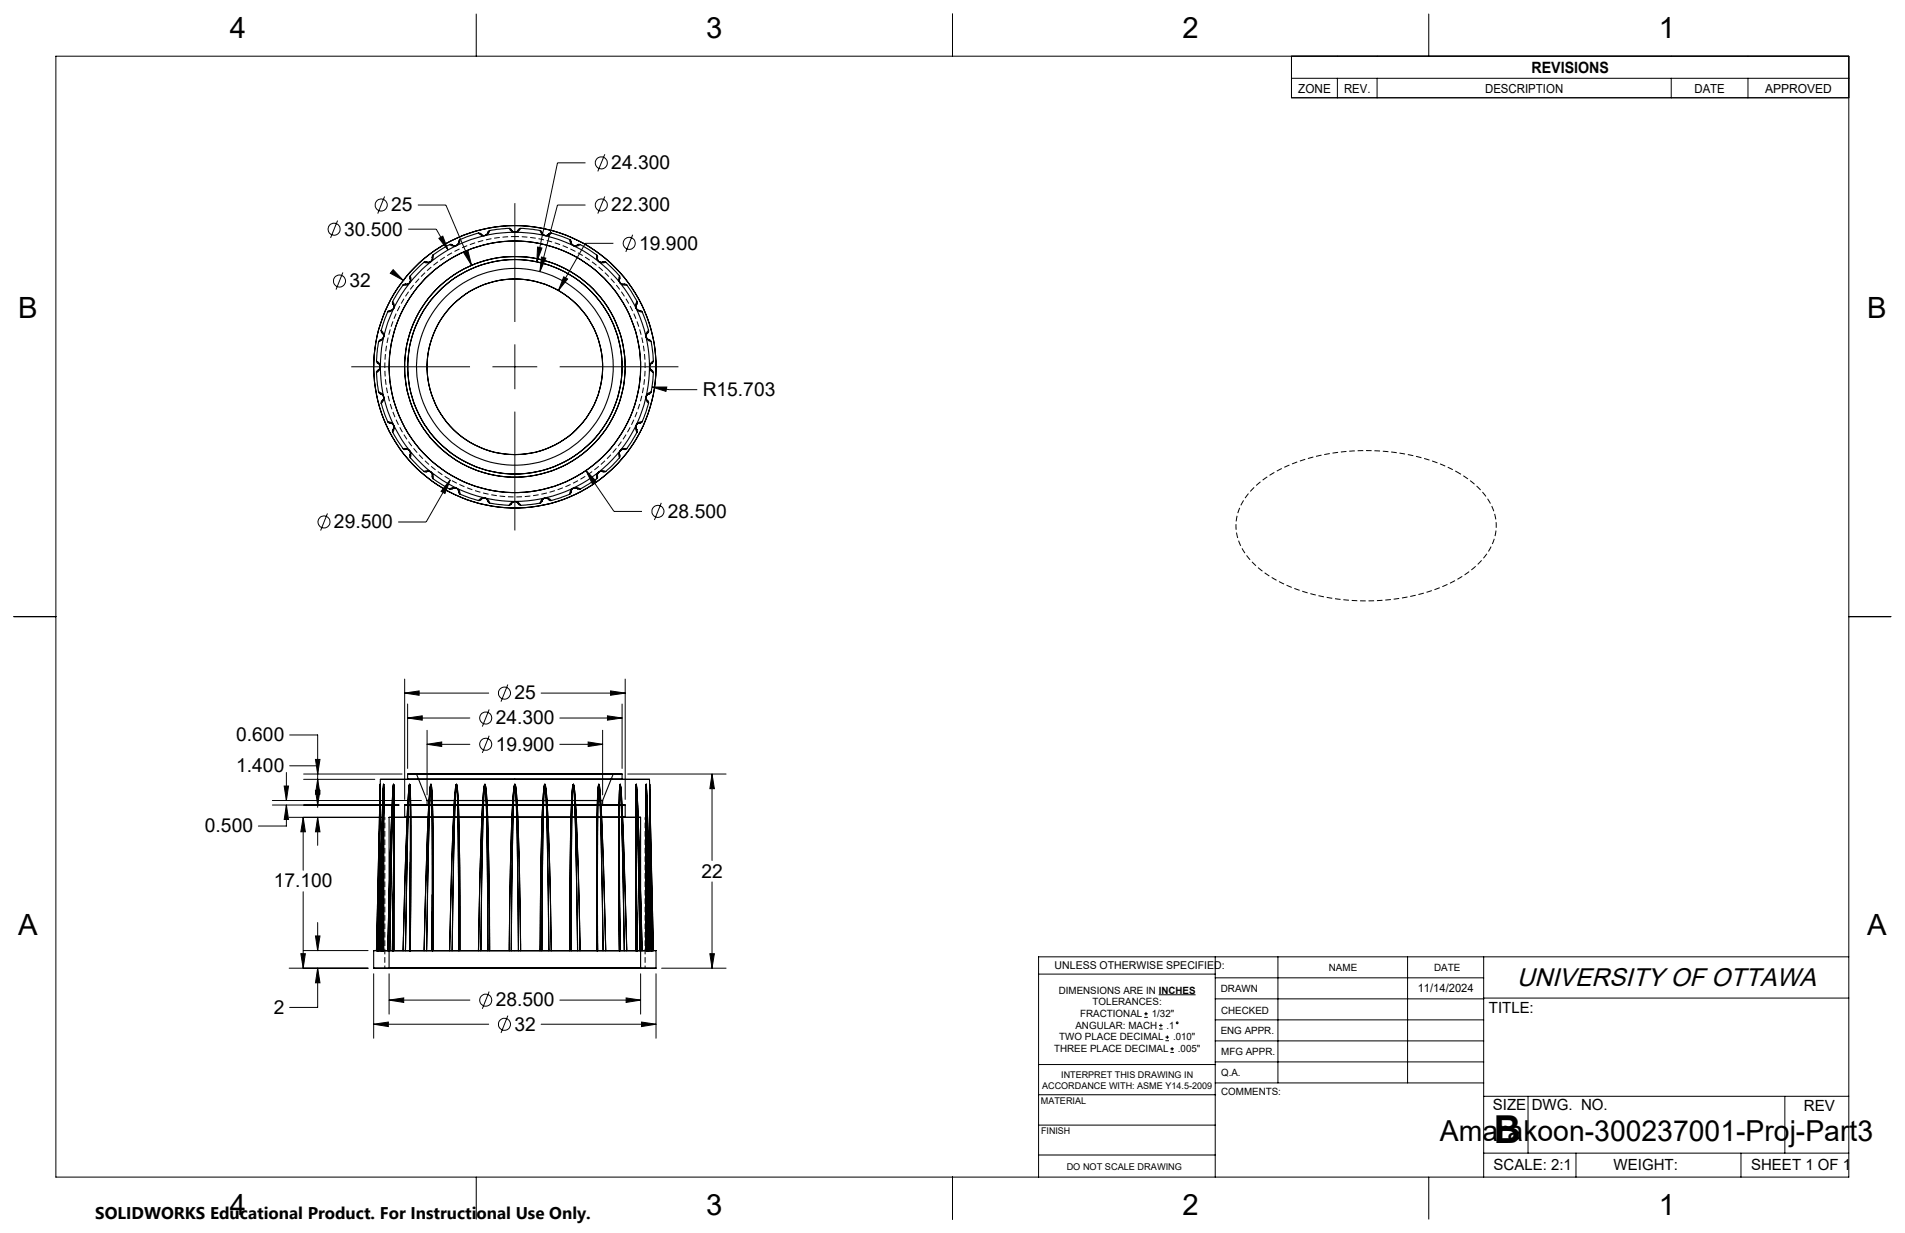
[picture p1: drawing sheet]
<svg xmlns="http://www.w3.org/2000/svg" width="432mm" height="279mm" viewBox="0 0 432 279" stroke-linecap="round" stroke-linejoin="round" font-family="sans-serif">
<g fill="none" stroke="#000" stroke-width=".25">
<path d="M96.1 59.4l-3.1 3.1M96.7 59.3l-.6 .1M98 58.3v.4l-.4 .6-.4 .1-.5-.1M98 58.3a.87 .87 0 0 1-.3 1 .87 .87 0 0 1-1 0M98.1 57.8v.9l-.5 .6a1.52 1.52 0 0 1-1.5 .1M98.1 57.8l-.1 .5M101.9 55.4l-3.8 2.4M101.9 55.4l.6 .1M104 54.8l-.1 .4-.4 .4-.5 .1-.5-.2M104 54.8a.89 .89 0 0 1-.5 .8 .89 .89 0 0 1-1-.1M104.2 54.3l-.2 .9-.6 .5a1.43 1.43 0 0 1-1.5-.3M104.2 54.3l-.2 .5"/>
<path d="M108.4 52.8l-4.2 1.5M108.4 52.8l.6 .2M110.6 52.6l-.2 .5-.5 .3-.5-.1-.4-.3M110.6 52.6a.88 .88 0 0 1-.7 .8 .88 .88 0 0 1-.9-.4M111 52.2l-.5 .9-.6 .3a1.4 1.4 0 0 1-1.5-.6M111 52.2l-.4 .4M115.4 51.8a1.43 1.43 0 0 0 1.4 .8l.7-.2 .5-.6M115.4 51.8l-4.4 .4M115.4 51.8l.5 .2M115.9 52l.4 .5a.78 .78 0 0 0 1.1-.3l.1-.2M115.9 52a.87 .87 0 0 0 .8 .6 .87 .87 0 0 0 .8-.6M118 51.8l-.5 .2"/>
<path d="M118 51.8l4.4 .4M122.4 52.2a1.42 1.42 0 0 0 1.2 1.2l.8-.1 .6-.5M122.4 52.2l.4 .4M122.8 52.6l.3 .5 .4 .3 .6-.1 .3-.3M122.8 52.6a.88 .88 0 0 0 .7 .8 .88 .88 0 0 0 .9-.4M125 52.8l-.6 .2M125 52.8l4.2 1.5M129.2 54.3a1.44 1.44 0 0 0 .8 1.4h.2a1.17 1.17 0 0 0 1.3-.3M129.2 54.3l.3 .5M129.5 54.8a.71 .71 0 0 0 .5 .8l.5 .1 .4-.2M129.5 54.8a.87 .87 0 0 0 .5 .8 .87 .87 0 0 0 .9-.1M131.5 55.4l-.6 .1"/>
<path d="M131.5 55.4l3.8 2.4M135.3 57.8a1.36 1.36 0 0 0 .4 1.5l.7 .2 .9-.1M135.3 57.8l.1 .5M135.4 58.3a.79 .79 0 0 0 .4 1l.3 .1 .6-.1M135.4 58.3a.88 .88 0 0 0 .3 .9 .88 .88 0 0 0 1 .1M136.7 59.3l.6 .1M137.3 59.4l3.1 3.1M85.8 77.4l-.5 4.4M86.2 77l-.4 .4M86.4 74.9l.5 .6v.9a1.27 1.27 0 0 1-1.1 1M86.4 74.9l.2 .5M86.6 75.4l.3 .3 .1 .6-.3 .5-.5 .2"/>
<path d="M86.6 75.4a.88 .88 0 0 1 .4 1 .88 .88 0 0 1-.8 .6M87.9 70.7l-1.5 4.2M88.4 70.4l-.5 .3M89 68.3l.4 .9-.2 .7a1.28 1.28 0 0 1-1.3 .8M89 68.3l.1 .6M89.1 68.9l.2 .5v.4l-.4 .4-.5 .2M89.1 68.9a.89 .89 0 0 1 .1 1 .89 .89 0 0 1-.8 .5M91.4 64.6l-2.4 3.7M91.9 64.4l-.5 .2M92.9 63.1l.1 .6-.1 .4-.5 .3h-.5M92.9 63.1a.87 .87 0 0 1-.1 1 .87 .87 0 0 1-.9 .3M93 62.5v.1a1.2 1.2 0 0 1 0 1.2l-.2 .4a1.35 1.35 0 0 1-1.4 .4"/>
<path d="M93 62.5l-.1 .6M140.4 62.5a1.64 1.64 0 0 0 .3 1.7l.4 .3 1 .1M140.4 62.5l.1 .6M140.5 63.1l-.1 .5 .1 .5 .5 .3h.5M140.5 63.1a.89 .89 0 0 0 .1 1 .89 .89 0 0 0 .9 .3M141.5 64.4l.6 .2M142.1 64.6l2.3 3.7M144.4 68.9l-.3 .6 .1 .4 .4 .4 .5 .1M144.4 68.9a.89 .89 0 0 0-.2 1 .89 .89 0 0 0 .9 .5M144.4 68.3a1.54 1.54 0 0 0-.2 1.6l.4 .5 1 .3M144.4 68.3v.6M145.1 70.4l.5 .3"/>
<path d="M145.6 70.7l1.4 4.2M146.8 75.4a.79 .79 0 0 0-.3 .9l.3 .6 .4 .1M146.8 75.4a.88 .88 0 0 0-.3 .9 .88 .88 0 0 0 .7 .7M147 74.9a1.53 1.53 0 0 0-.5 1.5l.5 .8 .6 .2M147 74.9l-.2 .5M147.2 77l.4 .4M147.6 77.4l.5 4.4M85.3 81.8l.5 .4a1.35 1.35 0 0 1 .2 1.7l-.7 .5M85.3 84.4l.5 4.4M85.3 81.8l.4 .5M85.7 82.3l.5 .7-.1 .5-.4 .4M85.7 83.9l-.4 .5"/>
<path d="M85.7 82.3a.89 .89 0 0 1 .5 .8 .89 .89 0 0 1-.5 .8M85.8 88.8l.8 .5 .4 .7a1.34 1.34 0 0 1-.6 1.4M85.8 88.8l.4 .5M86.2 89.3l.5 .2 .3 .4-.1 .5-.3 .4M86.2 89.3a.88 .88 0 0 1 .8 .6 .88 .88 0 0 1-.4 .9M86.4 91.4l1.5 4.2M86.6 90.8l-.2 .6M87.9 95.6l.7 .1 .7 .7a1.37 1.37 0 0 1-.3 1.5M87.9 95.6l.5 .3M88.4 95.9l.5 .1 .3 .3 .1 .5-.2 .5M88.4 95.9a.87 .87 0 0 1 .8 .5 .87 .87 0 0 1-.1 .9M89 97.9l2.4 3.8"/>
<path d="M89.1 97.3l-.1 .6M144.4 97.3v.6M144.4 97.9l-2.3 3.8M145.1 95.9a.87 .87 0 0 0-.9 .5 .87 .87 0 0 0 .2 .9M145.1 95.9l-.6 .1-.3 .4-.1 .4 .3 .5M145.6 95.6l-.5 .3M145.6 95.6a1.28 1.28 0 0 0-1.4 .8l-.1 .8 .3 .7M146.8 90.8l.2 .6M147 91.4l-1.4 4.2M147.2 89.3a.88 .88 0 0 0-.7 .6 .88 .88 0 0 0 .3 .9M147.2 89.3a.75 .75 0 0 0-.7 .6v.6l.3 .3M147.6 88.8l-.4 .5"/>
<path d="M147.6 88.8a1.42 1.42 0 0 0-1.1 1.2v.6l.5 .8M147.8 82.3a.89 .89 0 0 0-.6 .8 .89 .89 0 0 0 .6 .8M147.8 83.9l.3 .5M147.8 82.3l-.4 .4-.2 .3 .2 .6 .4 .3M148.1 84.4l-.5 4.4M148.1 81.8a1.27 1.27 0 0 0-.9 1.4l.4 .9 .5 .3M148.1 81.8l-.3 .5M91.4 101.7h.7l.8 .5a1.46 1.46 0 0 1 .1 1.5M91.4 101.7l.5 .1M91.9 101.8a.9 .9 0 0 1 1.1 .8l-.1 .5M91.9 101.8a.88 .88 0 0 1 .9 .3 .88 .88 0 0 1 .1 1M92.9 103.1l.1 .6"/>
<path d="M93 103.7l3.1 3.2M96.1 106.9l.8-.2 .9 .3a1.38 1.38 0 0 1 .3 1.5M96.1 106.9h.6M96.7 106.9l.2-.1a.92 .92 0 0 1 1.1 .6v.5M96.7 106.9a.89 .89 0 0 1 1 .1 .89 .89 0 0 1 .3 .9M98 107.9l.1 .6M98.1 108.5l3.8 2.3M101.9 110.8l.7-.3 .9 .2a1.34 1.34 0 0 1 .7 1.3M102.5 110.8l.2-.2a.93 .93 0 0 1 1.1 .3l.2 .6M102.5 110.8a.89 .89 0 0 1 1-.2 .89 .89 0 0 1 .5 .9M102.5 110.8h-.6M104 111.5l.2 .5"/>
<path d="M104.2 112l4.2 1.4M108.4 113.4l.8-.5h.8a1.33 1.33 0 0 1 1 1.1M109 113.2l.5-.3h.4a.81 .81 0 0 1 .7 .7M109 113.2a.88 .88 0 0 1 .9-.3 .88 .88 0 0 1 .7 .7M109 113.2l-.6 .2M110.6 113.6l.4 .4M111 114l4.4 .5M115.4 114.5l.6-.7 .7-.1a1.31 1.31 0 0 1 1.3 .8M115.9 114.2a.95 .95 0 0 1 1.3-.4l.3 .4M115.9 114.2a.89 .89 0 0 1 .8-.5 .89 .89 0 0 1 .8 .5M115.9 114.2l-.5 .3M117.5 114.2l.5 .3"/>
<path d="M122.4 114l-4.4 .5M122.8 113.6l-.4 .4M124.4 113.2a.88 .88 0 0 0-1-.3l-.4 .2-.2 .5M124.4 113.2l.6 .2M124.4 113.2a.88 .88 0 0 0-.9-.3 .88 .88 0 0 0-.7 .7M125 113.4a1.53 1.53 0 0 0-1.6-.5l-.2 .1a1.32 1.32 0 0 0-.8 1M129.2 112l-4.2 1.4M129.5 111.5l-.3 .5M130.9 110.8l-.6-.3-.3 .1-.4 .3-.1 .6M130.9 110.8h.6M130.9 110.8a.87 .87 0 0 0-.9-.2 .87 .87 0 0 0-.5 .9M131.5 110.8a1.31 1.31 0 0 0-1.6-.2l-.6 .6-.1 .8"/>
<path d="M135.3 108.5l-3.8 2.3M135.4 107.9l-.1 .6M136.7 106.9l-.5-.1-.5 .2-.3 .4v.5M136.7 106.9a.9 .9 0 0 0-1 .1 .9 .9 0 0 0-.3 .9M137.3 106.9a1.44 1.44 0 0 0-1.6 .1l-.4 .7v.8M137.3 106.9h-.6M140.4 103.7l-3.1 3.2M140.5 103.1l-.1 .6M141.5 101.8l-.5 .1-.5 .3-.1 .5 .1 .4M141.5 101.8a.9 .9 0 0 0-.9 .4 .9 .9 0 0 0-.1 .9M142.1 101.7a1.5 1.5 0 0 0-1.6 .5l-.2 .7 .1 .8M142.1 101.7l-.6 .1"/>
<path d="M86.2 177.7l-.5 37.7zM86.2 177.7l-.9 37.7zM86.2 177.8v37.6M86.2 176.6h61zM86.2 176.6v1.1M87 179.3v36.1M89.2 178v.1M92.4 175.4v1.2M92.4 176.6h48.6zM92.4 175.4h48.6zM94.4 175.4h44.6zM94.4 175.4l2.4 6v1"/>
<path d="M139 175.4l-2.4 6v1M141 175.4v1.2M144.2 178v.1M146.4 179.3v36.1M147.2 176.6v1.1M147.2 177.7l.6 37.7zM147.2 177.7l.9 37.7zM147.2 177.8v37.6M87 180.9l-.6 34.5M87 181.8l-.6 33.6M88.2 185.2h57zM88.2 185.2v34.2"/>
<path d="M89.3 187.8l-.4 27.6 .4-27.5M89.3 185v30.4M91.7 182.4h50zM91.7 185.2h50zM91.7 182.4v2.8M93 195.3l-.1 20.1 .1-20M93 192.8v22.6M96.8 181.4h39.8zM96.8 182.4h39.8zM140.4 192.8v22.6M140.4 195.4l.1 20-.1-20M141.7 182.4v2.8"/>
<path d="M144.1 185v30.4M144.1 188l.4 27.4M144.1 187.9l.4 27.5M145.2 185.2v34.2M146.4 180.8l.6 34.6-.5-33.6M84.7 219.4h64zM84.7 215.4h64zM84.7 215.4v4M85.3 215.4h.5M85.3 215.4h.4M85.7 215.4h.5zM85.8 215.4l1.2-37.7-.6 37.7"/>
<path d="M85.8 215.4h.4M86.2 215.4l.8-37.7-.4 37.7M86.2 215.4h.8h-.4M86.4 215.4h1.5M86.4 215.4h.2M87.9 215.4a789.7 789.7 0 0 1 1.3-37.6l.2 7.5-.4 30.1M87.9 215.4l.7-26.4 .6-11.3 .2 5.9-.4 31.8M87.9 215.4h.5M88.2 219.4h57zM88.4 215.4l.5-28.2 .3-9.5-.1 37.7M88.4 215.4l.4-26.4 .4-11.3-.1 37.7M88.4 215.4h.9h-.2"/>
<path d="M89 215.4h2.4M89 215.4h.1M91.4 215.4a625.7 625.7 0 0 1 1.4-37.6l.1-.1 .1 1 .1 6.6-.1 30.1M91.4 215.4l.9-30.1 .3-5.3 .3-2.3 .1 .6a749.3 749.3 0 0 1 0 37.1M91.4 215.4h.5M91.9 215.4l.5-28.2 .5-9.5 .1 7.6-.1 30.1M91.9 215.4l.5-26.4 .5-11.3 .1 6-.1 31.7M91.9 215.4h1M92.9 215.4h.1M93 215.4h3.1M96.1 215.4l.8-28.2 .4-7.1 .3-2.4 .3 2.3a759.5 759.5 0 0 1 .2 35.4M96.1 215.4a673.2 673.2 0 0 1 1.3-35.4l.2-2.3 .2 .6a522 522 0 0 1 .3 37.1"/>
<path d="M96.1 215.4h.6M96.7 215.4l.5-28.2 .5-9.5 .3 11.3v26.4M96.7 215.4l.6-30.1 .4-7.6 .1 2.4a891.8 891.8 0 0 1 .2 35.3M96.7 215.4h1.3M98 215.4h.1M98 207.2v8.2M98 206.6v8.8M98 202.7v12.7M98.1 215.4h3.8M101.9 215.4l.8-28.2 .4-7.1 .3-2.4 .4 2.3a725.7 725.7 0 0 1 .4 35.4M101.9 215.4a640.7 640.7 0 0 1 1.2-35.4l.4-2.3 .2 1.5 .3 4.4 .2 13v18.8M101.9 215.4h.6"/>
<path d="M102.5 215.4l.2-14.1a376.3 376.3 0 0 1 .7-23l.1-.6 .1 2.3a911.9 911.9 0 0 1 .4 35.4M102.5 215.4l.4-26.4 .3-9 .3-2.3 .2 2.4 .1 7.1 .2 28.2M102.5 215.4h1.5M104 215.4h.2M104 214.4v1M104.2 215.4h4.2M108.4 215.4l.7-28.2 .4-7.1 .4-2.4 .4 2.3a694.8 694.8 0 0 1 .7 35.4M108.4 215.4a669.8 669.8 0 0 1 1.1-35.4l.4-2.3 .4 2.4 .3 7.1 .4 28.2M108.4 215.4h.6M109 215.4a758 758 0 0 1 .8-37.1l.1-.6 .2 2.3a917 917 0 0 1 .5 35.4M109 215.4l.5-30.1 .2-6.1 .2-1.5 .1 .6a359.5 359.5 0 0 1 .5 23l.1 14.1M109 215.4h1.6"/>
<path d="M110.6 215.4h.4M111 215.4h4.4M115.4 215.4l.1-9.4a389.9 389.9 0 0 1 .9-26.8l.3-1.5 .4 2.3a634.7 634.7 0 0 1 .9 35.4M115.4 215.4a534.8 534.8 0 0 1 .9-35.4l.4-2.3 .2 .6a473.7 473.7 0 0 1 1.1 37.1M115.4 215.4h.5M115.9 215.4l.4-31.7a19.6 19.6 0 0 1 .4-5.9l.2 2.2a862.2 862.2 0 0 1 .6 35.4M115.9 215.4a922.1 922.1 0 0 1 .6-35.4l.2-2.3 .2 2.4a755.5 755.5 0 0 1 .6 35.3M115.9 215.4h1.6M117.5 215.4h.5M118 215.4h4.4M122.4 215.4l.1-9.4a375.9 375.9 0 0 1 .7-26.8l.3-1.5 .4 2.3a559.6 559.6 0 0 1 1.1 35.4M122.4 215.4a603 603 0 0 1 .8-35.4l.3-2.3 .4 2.4 .4 7.1 .7 28.2"/>
<path d="M122.4 215.4h.4M122.8 215.4l.1-14.1a359.6 359.6 0 0 1 .5-23l.1-.6 .2 2.3a866.8 866.8 0 0 1 .7 35.4M122.8 215.4a916.9 916.9 0 0 1 .5-35.4l.2-2.2a20.5 20.5 0 0 1 .4 5.9l.5 31.7M122.8 215.4h1.6M124.4 215.4h.6M125 215.4h4.2M129.2 215.4v-9.4a475.7 475.7 0 0 1 .5-26.8l.3-1.5 .3 2.3a745 745 0 0 1 1.2 35.4M129.2 215.4h.3M129.2 215.4a626.1 626.1 0 0 1 .4-35.4l.3-2.3 .2 .6a521.3 521.3 0 0 1 1.4 37.1M129.5 215.4a666.3 666.3 0 0 1 .4-37.1l.1-.6 .2 3.4 .3 7.9 .4 26.4M129.5 215.4l.1-30.1 .4-7.6 .4 9.5 .5 28.2M129.5 215.4h1.4"/>
<path d="M129.5 214.4v1M130.9 215.4h.6M131.5 215.4h3.8M135.3 215.4v-28.2l.2-7.1 .2-2.4 .4 2.3a839.3 839.3 0 0 1 1.2 35.4M135.3 215.4h.1M135.3 215.4a759.5 759.5 0 0 1 .2-35.4l.2-2.3 .4 2.4 .4 7.1 .8 28.2M135.4 206.7l.1 8.7-.1-8M135.4 202.7v12.7M135.4 215.4l.1-28.2 .2-9.5 .5 11.3 .5 26.4M135.4 215.4v-26.4l.1-7.9 .2-3.4 .5 9.5 .5 28.2M135.4 215.4h1.3M136.7 215.4h.6"/>
<path d="M137.3 215.4h3.1M140.4 215.4a576.9 576.9 0 0 1 .1-37.6l.1-.1 .1 .7 .1 1.6a839.3 839.3 0 0 1 1.3 35.4M140.4 215.4h.1M140.4 215.4l-.1-26.4v-7.9l.3-3.4 .1 .6a636.2 636.2 0 0 1 1.4 37.1M140.5 215.4l-.1-28.2 .2-9.5 .3 7.6 .6 30.1M140.5 215.4l-.1-26.4 .2-11.3 .4 9.5 .5 28.2M140.5 215.4h1M141.5 215.4h.6M142.1 215.4h2.3M144.4 215.4l-.3-31.7 .1-6 .5 16.9 .4 20.8M144.4 215.4l-.3-30.1 .1-7.6 .3 6 .6 31.7M144.4 215.4h-.3h1"/>
<path d="M144.4 215.4h.1M144.4 215.4a789.6 789.6 0 0 1-.2-37.6l.4 5 1 32.6M144.4 215.4l-.3-26.4 .1-11.3 .4 5.9 1 31.8M145.1 215.4h.5M145.6 215.4h1.4M146.8 215.4l-.3-37.7 .7 37.7M146.8 215.4h-.4h.8M146.8 215.4h.2M147 215.4l-.5-37.7 1.1 37.7M147.2 215.4h.4M147.2 215.4h.6zM147.6 215.4h.5"/>
<path d="M147.8 215.4h.3M148.7 215.4v4"/>
<circle cx="116.7" cy="83.1" r="28.5"/>
<circle cx="116.7" cy="83.1" r="24.3"/>
<circle cx="116.7" cy="83.1" r="19.9"/>
<circle cx="116.7" cy="83.1" r="25"/>
<circle cx="116.7" cy="83.1" r="32"/>
<circle cx="116.7" cy="83.1" r="30.5"/>
<circle cx="116.7" cy="83.1" r="22.3"/>
</g>
<g fill="none" stroke="#000" stroke-width=".23">
<path d="M12.7 12.7h406.4v254h-406.4zM107.9 3.2v9.5M215.9 3.2v9.5M292.7 12.7v9.5h126.4M292.7 17.7h126.4M303.1 17.7v4.5M312.1 17.7v4.5M323.8 3.2v9.5M378.8 17.7v4.5M396.2 17.7v4.5M132.7 36.9h-6.3l-4.7 22.4M137.1 35l-1.6 3.8"/>
<path d="M76.5 50l-1.6 3.9M87.2 44.5l-1.6 3.9M92.5 51.9h6.4l2.7 4.8M94.7 46.5h6.4l5.8 13.6M99.5 54l.9-.5 1.2 3.2zM105.1 57.3l1-.4 .8 3.2zM116.7 46v27M121.8 56l1 .2-1.1 3.1zM122.7 58.2l1 .3-1.3 3.1zM132.7 46.5h-6.3l-4 15.1M137.1 44.5l-1.6 3.9M139 55.1h-6.3l-6.1 10.7"/>
<path d="M143.4 53.2l-1.5 3.9M77.7 61.7l-1.5 3.9M89.1 61.1l2.3 2.4-2.9-1.6zM91.4 63.5l.2 .2M116.7 78v10.2M127.8 62.7l.9 .5-2.1 2.6zM79.6 83.1h26.9M111.6 83.1h10.2M116.7 93.3v26.9M126.9 83.1h26.9M147.8 87.7h3.3l-.1 1zM147.8 87.7l3.9 .6h6.3"/>
<path d="M74.2 116.3l-1.5 3.9M102.1 108.7l-1.2 3.1-.9-.5zM102.1 108.7l-5.5 9.6h-6.4M132.8 106.6l2.3 2.4-.8 .6zM132.8 106.6l6.4 9.3h6.3M149.9 113.9l-1.6 3.9M3.1 139.7h9.6M419.1 139.7h9.5M91.7 157.1l3.3-.5v1zM91.7 153.9v27.3M91.7 157.1h19.1M92.4 159.5v14.6"/>
<path d="M115.1 155.1l-1.5 3.9M122.7 157.1h19M138.4 156.6l3.3 .5-3.3 .5zM141 159.5v14.6M141.7 153.9v27.3M64.4 178.1h1l-.5 3.3zM64.9 175v6.4M65.7 166.5h6.3v16.5M65.7 173.5h6.3M68.8 175.4h22.3M68.8 176.6h16.1M71.5 172.1h1l-.5 3.3z"/>
<path d="M71.5 179.1h1l-.5 3.3zM72 176.6l.5 3.3h-1zM92.4 162.7l3.3-.5v1zM92.4 162.7h14.1M96.8 168.7l3.3-.6v1.1zM96.8 165.5v14.6M96.8 168.7h9.7M110.9 160.8l-1.6 3.8M110.9 166.7l-1.6 3.9M126.9 162.7h14.1M126.9 168.7h9.7M133.3 168.1l3.3 .6-3.3 .5z"/>
<path d="M136.6 165.5v14.6M137.7 162.2l3.3 .5-3.3 .5zM142.3 175.4h22.3M161.4 175.4l.5 3.3h-1zM161.4 175.4v19.6M61.7 182.4h28.8M61.7 181.4h33.8M64.9 182.4l.5 3.3h-1zM64.9 182.4v4.8h-6.3M65.5 185.2h21.4M68.7 185.2l.5 3.3h-1zM68.7 185.2v12"/>
<path d="M72 185.2l.5 3.3h-1zM72 185.2v6.4M161.4 199.8v19.6M65.5 219.4h17.9M68.2 216.1h1l-.5 3.3zM68.7 202.1v17.3M68.8 215.4h14.6M71.5 212.1h1l-.5 3.3zM72 219.4l.5 3.3h-1zM72 209.1v6.3M72 219.4v8.9h-6.3M150 219.4h14.6"/>
<path d="M160.9 216.1h1l-.5 3.3zM275.4 216.8v49.9M289.7 216.8v28.6M319.1 216.8v28.6M336.3 216.8v49.9M419.1 216.8h-183.7v49.9M84.7 232.1l3.3-.5v1zM84.7 220.7v14.6M84.7 232.1h26.1M88.2 226.6l3.3-.5v1.1zM88.2 220.7v9.1M88.2 226.6h18.3"/>
<path d="M110.9 224.7l-1.6 3.9M115.1 230.2l-1.5 3.9M122.7 232.1h26M126.9 226.6h18.3M141.9 226.1l3.3 .5-3.3 .6zM145.2 220.7v9.1M145.4 231.6l3.3 .5-3.3 .5zM148.7 220.7v14.6M235.4 220.7h40M259.4 230.5h.8M259.4 229.7h.8M259.8 229.3v.8"/>
<path d="M262.6 225.4h8.4M262.7 233.2h.8M262.7 232.4h.8M263.1 232v.8M264.2 235.8h.8M264.2 235h.8M264.6 234.6v.8M265.3 238.5h.8M265.3 237.7h.8M265.7 237.3v.8M275.4 235.9h60.9M275.4 231.1h60.9"/>
<path d="M275.4 226.3h60.9M275.4 221.6h60.9M336.3 226.2h82.8M235.4 255h40M235.4 248.1h40.2M235.4 241.2h40.2M275.4 245.4h60.9M275.4 240.6h60.9M336.3 248.4h82.8M346.4 248.4v12.9M404.6 248.4v12.9M107.9 266.7v9.6"/>
<path d="M215.9 266.7v9.6M235.4 261.7h40M323.8 266.7v9.6M336.3 261.3h82.8M357.2 261.3v5.4M394.6 261.3v5.4"/>
<circle cx="136.3" cy="36.9" r="1.36"/>
<circle cx="75.7" cy="51.9" r="1.36"/>
<circle cx="86.4" cy="46.4" r="1.36"/>
<circle cx="136.3" cy="46.4" r="1.36"/>
<circle cx="142.6" cy="55.2" r="1.36"/>
<circle cx="77" cy="63.7" r="1.36"/>
<circle cx="73.4" cy="118.3" r="1.36"/>
<circle cx="149.1" cy="115.9" r="1.36"/>
<circle cx="114.3" cy="157.1" r="1.36"/>
<circle cx="110.1" cy="162.7" r="1.36"/>
<circle cx="110.1" cy="168.6" r="1.36"/>
<circle cx="110.1" cy="226.6" r="1.36"/>
<circle cx="114.3" cy="232.1" r="1.36"/>
<circle cx="266.9" cy="231.8" r=".2"/>
</g>
<path d="M116.7 53.6a29.5 29.5 0 0 0-25.8 43.8 29.5 29.5 0 0 0 50.8 1.3 29.5 29.5 0 0 0-23.4-45.1h-1.6" fill="none" stroke="#000" stroke-width=".23" stroke-dasharray="1.3 .6" stroke-dashoffset=".4" stroke-linecap="butt"/>
<path d="M330.5 107.1a45.7 45.7 0 0 0-29.2-4.3 31.6 31.6 0 0 0-17.6 8.2 11 11 0 0 0 0 16.3 31.6 31.6 0 0 0 17.6 8.2 46.2 46.2 0 0 0 28.7-4 16.6 16.6 0 0 0 8.9-10.1 11.6 11.6 0 0 0-4.1-11.2l-2.2-1.8-2.1-1.3" fill="none" stroke="#000" stroke-width=".23" stroke-dasharray="1.3 .6" stroke-dashoffset=".5" stroke-linecap="butt"/>
<path d="M87.2 219.4v-34.2M146.2 219.4v-34.2" fill="none" stroke="#000" stroke-width=".23" stroke-dasharray="1.3 .6" stroke-dashoffset=".7" stroke-linecap="butt"/>
<g fill="#000">
<path d="M127.8 62.7l-1.2 3.1 2.1-2.6zM122.7 58.2l-.3 3.4 1.3-3.1zM121.8 56l-.1 3.3 1.1-3.1zM147.8 87.7l3.2 1 .1-1zM105.1 57.3l1.8 2.8-.8-3.2zM132.8 106.6l1.5 3 .8-.6zM99.5 54l2.1 2.7-1.2-3.2zM102.1 108.7l-2.1 2.6 .9 .5zM89.1 61.1l-.6 .8 2.9 1.6z"/>
<path d="M145.4 231.6l3.3 .5-3.3 .5zM84.7 232.1l3.3-.5v1zM137.7 162.2l3.3 .5-3.3 .5zM92.4 162.7l3.3-.5v1zM71.5 172.1h1l-.5 3.3zM72 176.6l.5 3.3h-1zM71.5 212.1h1l-.5 3.3zM72 219.4l.5 3.3h-1zM161.4 175.4l.5 3.3h-1zM160.9 216.1h1l-.5 3.3zM133.3 168.1l3.3 .6-3.3 .5zM96.8 168.7l3.3-.6v1.1zM138.4 156.6l3.3 .5-3.3 .5zM91.7 157.1l3.3-.5v1zM141.9 226.1l3.3 .5-3.3 .6zM88.2 226.6l3.3-.5v1.1zM71.5 179.1h1l-.5 3.3zM72 185.2l.5 3.3h-1zM64.4 178.1h1l-.5 3.3zM64.9 182.4l.5 3.3h-1zM68.7 185.2l.5 3.3h-1zM68.2 216.1h1l-.5 3.3z"/>
</g>
<text font-size="8.7" x="338.6" y="259">B</text>
<g font-size="6.6">
<text x="52.1" y="8.6">4</text>
<text x="160.1" y="8.6">3</text>
<text x="268" y="8.6">2</text>
<text x="376" y="8.6">1</text>
<text x="4.1" y="72.1">B</text>
<text x="423.2" y="72.1">B</text>
<text x="4.1" y="211.8">A</text>
<text x="423.2" y="211.8">A</text>
<text x="326.4" y="258.5">Amarakoon-300237001-Proj-Part3</text>
<text x="52.1" y="275.3">4</text>
<text x="160.1" y="275.3">3</text>
<text x="268" y="275.3">2</text>
<text x="376" y="275.3">1</text>
</g>
<text font-size="5.8" x="343.8" y="223.5">UNIVERSITY OF OTTAWA</text>
<g font-size="4.4">
<text x="138.6" y="38.3">24.300</text>
<text x="88.7" y="47.9">25</text>
<text x="138.6" y="47.9">22.300</text>
<text x="78" y="53.4">30.500</text>
<text x="144.9" y="56.6">19.900</text>
<text x="79.2" y="65.1">32</text>
<text x="159.3" y="89.7">R15.703</text>
<text x="75.7" y="119.7">29.500</text>
<text x="151.4" y="117.3">28.500</text>
<text x="116.6" y="158.5">25</text>
<text x="53.5" y="168">0.600</text>
<text x="112.4" y="164.1">24.300</text>
<text x="112.4" y="170.1">19.900</text>
<text x="53.5" y="175">1.400</text>
<text x="46.5" y="188.6">0.500</text>
<text x="62.1" y="201.1">17.100</text>
<text x="159" y="198.8">22</text>
<text x="62" y="229.7">2</text>
<text x="112.4" y="228.1">28.500</text>
<text x="116.6" y="233.5">32</text>
</g>
<text font-size="3.8" x="21.6" y="276.3">SOLIDWORKS Educational Product. For Instructional Use Only.</text>
<g font-size="3.5">
<text x="347.1" y="16.5">REVISIONS</text>
<text x="337.5" y="229.5">TITLE:</text>
<text x="338.4" y="251.5">SIZE</text>
<text x="347.2" y="251.6">DWG. NO.</text>
<text x="408.9" y="251.7">REV</text>
<text x="338.5" y="265.1">SCALE: 2:1</text>
<text x="365.8" y="265.2">WEIGHT:</text>
<text x="396.9" y="265.1">SHEET 1 OF 1</text>
</g>
<g font-size="2.8">
<text x="294.3" y="21">ZONE</text>
<text x="304.7" y="21">REV.</text>
<text x="336.6" y="21">DESCRIPTION</text>
<text x="384.1" y="21">DATE</text>
<text x="400.1" y="21">APPROVED</text>
</g>
<text font-size="2.6" x="321.4" y="224.8">11/14/2024</text>
<text font-size="2.4" x="239.1" y="219.6">UNLESS OTHERWISE SPECIFIED:</text>
<g font-size="2.3">
<text x="301.2" y="220">NAME</text>
<text x="325.1" y="220">DATE</text>
<text x="240" y="225.2">DIMENSIONS ARE IN INCHES</text>
<text x="247.7" y="227.8">TOLERANCES:</text>
<text x="276.7" y="224.9">DRAWN</text>
<text x="243.8" y="233.1">ANGULAR: MACH</text>
<text x="244.8" y="230.5">FRACTIONAL</text>
<text x="261.1" y="230.5">1/32&quot;</text>
<text x="264.4" y="233.1">.1</text>
<text x="276.8" y="229.8">CHECKED</text>
<text x="238.9" y="238.4">THREE PLACE DECIMAL</text>
<text x="240.1" y="235.8">TWO PLACE DECIMAL</text>
<text x="265.9" y="235.8">.010&quot;</text>
<text x="267" y="238.4">.005&quot;</text>
<text x="276.7" y="234.4">ENG APPR.</text>
<text x="276.8" y="239.2">MFG APPR.</text>
<text x="276.8" y="243.9">Q.A.</text>
<text x="276.8" y="248.1">COMMENTS:</text>
</g>
<g font-size="2.1">
<text x="240.5" y="244.2">INTERPRET THIS DRAWING IN</text>
<text x="235.9" y="250.1">MATERIAL</text>
<text x="236.2" y="246.7">ACCORDANCE WITH: ASME Y14.5-2009</text>
<text x="236" y="257">FINISH</text>
<text x="241.8" y="265.1">DO NOT SCALE DRAWING</text>
</g>
</svg>
